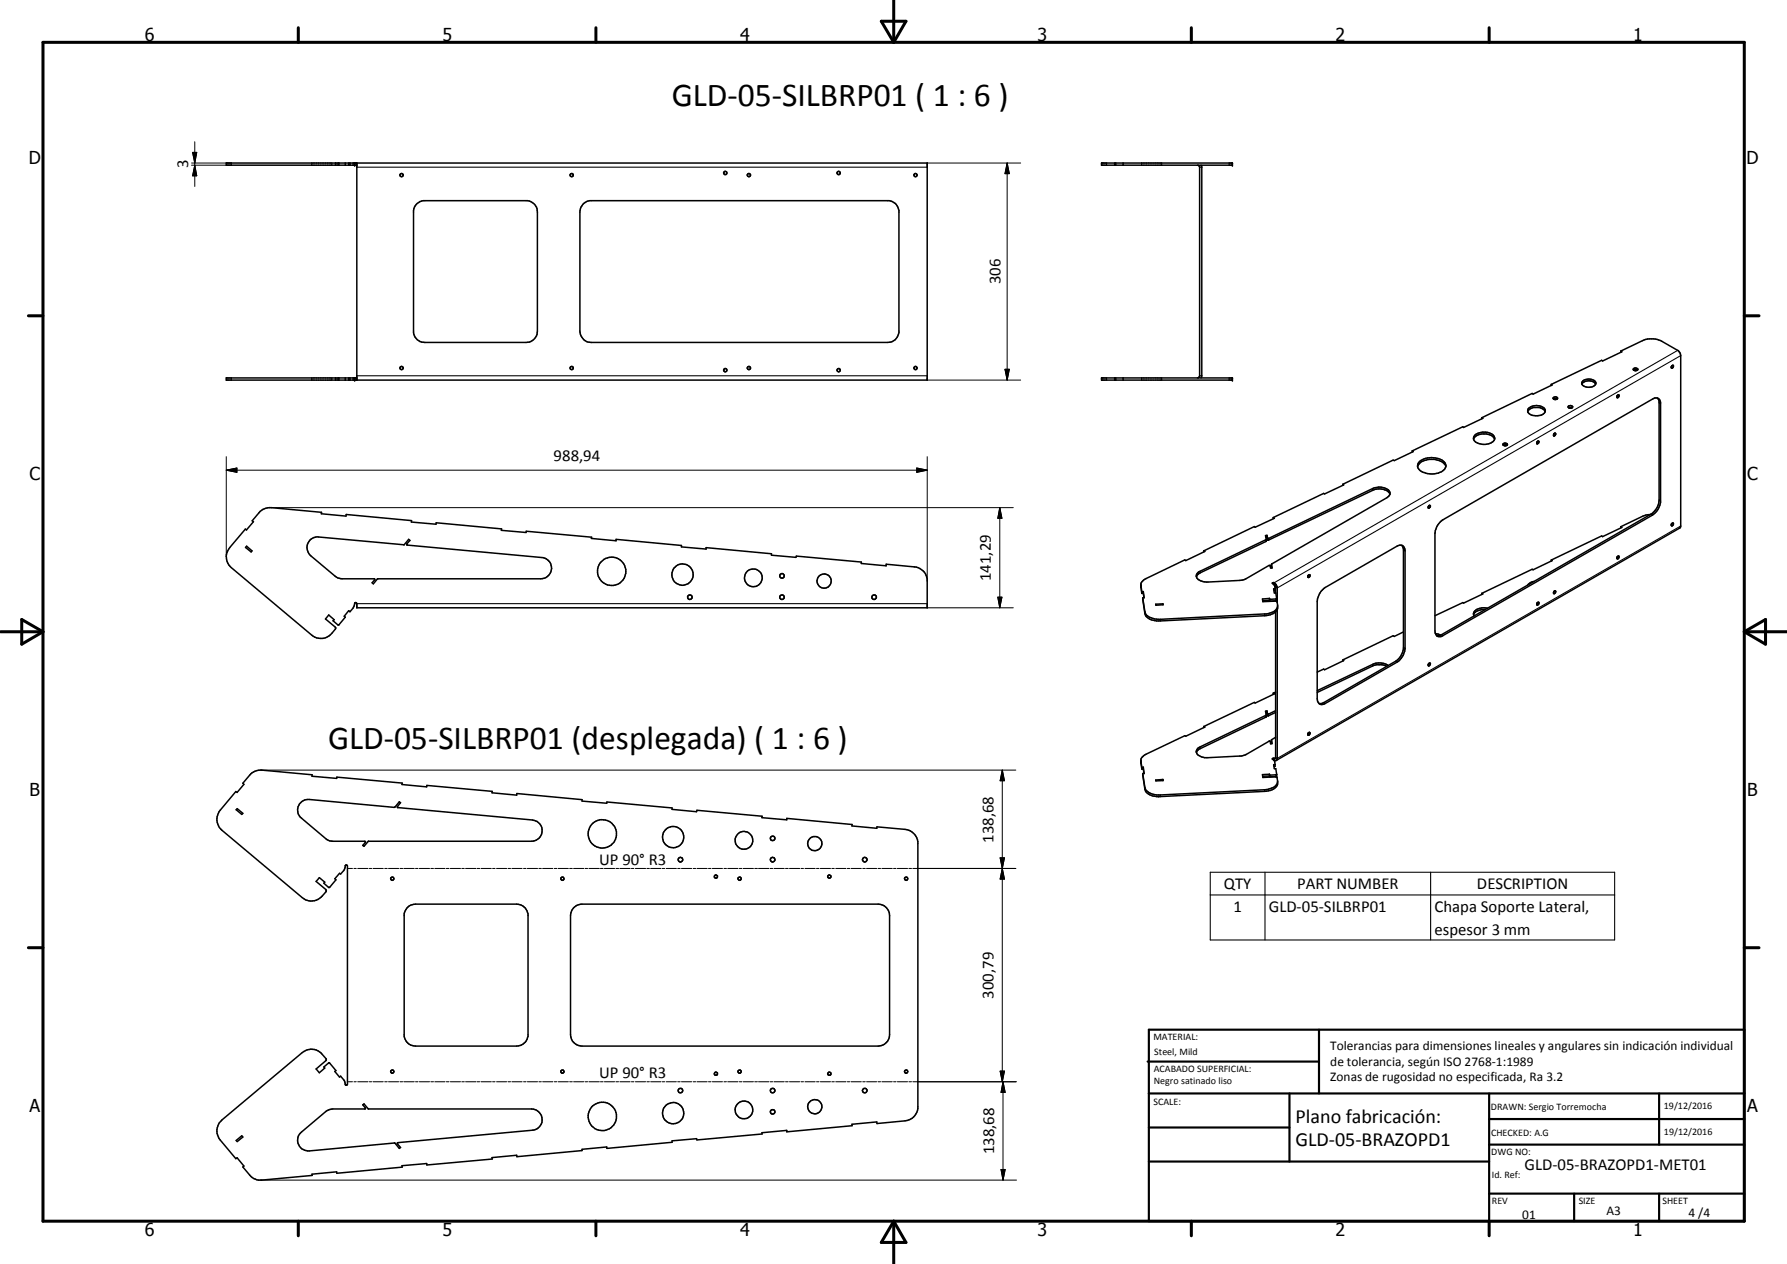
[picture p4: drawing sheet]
<svg xmlns="http://www.w3.org/2000/svg" width="420mm" height="297mm" viewBox="0 0 420 297" stroke-linecap="round" stroke-linejoin="round" font-family="sans-serif">
<g fill="none" stroke="#000" stroke-width=".35">
<path d="M78.9 38.3v.5M81.2 38.3v.5M82 38.3v.5M82.3 38.3v.5M83.9 38.8h-30.7v-.5h164.8v51h-164.8v-.5h30.7M83.9 38.3v51M259 38.3h30.8v.5h-30.8zM262.1 38.3v.5M262.3 38.3v.5M264.1 38.3v.5M281.5 38.8l.3 .1 .3 .4v49l-.1 .3-.5 .2M282.4 38.8l.2 .5v49l-.2 .5"/>
<path d="M97.9 48l.9-.6 .7-.2h24.6a2.72 2.72 0 0 1 2.3 2.6v28a2.65 2.65 0 0 1-2.7 2.7h-23.8a2.62 2.62 0 0 1-2.7-2.3v-28.8l.2-.7zM137 48l.9-.6 .7-.2h70.9a2.66 2.66 0 0 1 1.9 2.2v28.8a2.72 2.72 0 0 1-2.7 2.3h-69.7a2.73 2.73 0 0 1-2.7-2.7v-28l.3-1.1zM78.9 88.8v.5M81.2 88.8v.5M82 88.8v.5M82.3 88.8v.5M259 88.8h30.8v.5h-30.8zM262.1 88.8v.5M262.3 88.8v.5M264.1 88.8v.5M348.4 98.2l.2 .1-4.5 2.2-.2-.2-11.8 5.7M348.4 98.2v.2"/>
<path d="M359.2 96.7a2.56 2.56 0 0 1 3.5-.6l.6 .6M359.3 96.1a2.78 2.78 0 0 1 4 .2v.2a1.8 1.8 0 0 1-2.2 1.2 1.67 1.67 0 0 1-1.9-1.2zM364.7 90.3l.2 .2-4.4 2.1-.3-.1-11.8 5.7M364.7 90.3v.3M365.2 93.5a.54 .54 0 0 1 .6-.2 .54 .54 0 0 1 .4 .4 .56 .56 0 0 1-.6 .2 .56 .56 0 0 1-.4-.4zM365.3 93.8h.8M368.8 95.4l.6-.1 .4 .4-.4 .2h-.3l-.4-.2zM368.8 95.8h.8M371.9 90.3a2.11 2.11 0 0 1 3.3 0M372.2 89.5a2.25 2.25 0 0 1 3 .3 1.18 1.18 0 0 1-1.5 1.2 1.57 1.57 0 0 1-1.8-1zM380.3 93l-.1 .1M380.3 92.9l.2-.1 .2 .2-.2 .3-.3 .2z"/>
<path d="M380.3 92.9v.1M381.1 82.5l5.1-2.4a5.2 5.2 0 0 1 4.5 .1l3.8 2.1a1.52 1.52 0 0 1 .7 1.3v40l-.2 .4-94.9 54.7M381.1 82.5l.2 .2-4.5 2.1-.2-.1-11.9 5.6M381.1 82.5v.3M384 86.7a.63 .63 0 0 1 1.1 .2 .58 .58 0 0 1-.6 .2 .58 .58 0 0 1-.5-.4zM384.1 87h.9M389.7 93.5l.4 .9v23.1a4.1 4.1 0 0 1-1.9 3.3l-49.2 28.3-.6 .3h-.6M393.1 86l-.1 .2M393.4 85.9l-.4 .3M393.4 85.9h.1M393.4 85.9l-.2 .6-.2-.1v-.2M315.8 113.8l.1 .2-4.5 2.1-.2-.1-11.8 5.6"/>
<path d="M315.8 113.8v.2M326.8 116.1a3.2 3.2 0 0 0-4.1-.9l-24.6 11.7M332.1 106l.2 .1-4.5 2.1-.2-.1-11.8 5.7M332.1 106v.2M333.3 109.6a2.64 2.64 0 0 1 2.4-1.6 4.1 4.1 0 0 1 4.2 1.4v.2M333.7 108.6a4.7 4.7 0 0 1 6 .1 1.74 1.74 0 0 1-1.5 2.5 4.5 4.5 0 0 1-4.8-1.1 1.17 1.17 0 0 1 .3-1.5zM335.9 118.9l.2-.2a.31 .31 0 0 1 .1 .5 .31 .31 0 0 1-.4 .1zM346.5 103.2a2.13 2.13 0 0 1 1.9-1.2 2.78 2.78 0 0 1 2.9 1l.1 .2M346.9 102.1a3.4 3.4 0 0 1 4.4 .4 1.34 1.34 0 0 1-1.4 1.8 3.3 3.3 0 0 1-3.4-.9v-.7zM353.4 104.4a.63 .63 0 0 1 1 .1 .58 .58 0 0 1-.5 .3 .58 .58 0 0 1-.5-.4zM353.5 104.6h.8M361.5 103.8l.1-.1a.32 .32 0 0 1 .2 .4 .32 .32 0 0 1-.5 .2z"/>
<path d="M361.8 103.7h.1M365.4 101.9l.2-.1 .2 .2-.4 .5-.2-.2zM58 128.4l1.3 1.1-.3 .2-1.3-1zM61.2 120.2l1-.7 1.6-.2 11.8 1.1v.3l5.8 .6v-.4l15.4 1.4-.1 .4 5.8 .5 .1-.3 15.3 1.4v.3l5.8 .5v-.3l15.4 1.4v.3l5.8 .6v-.4l15.3 1.5v.3l5.8 .5v-.3l15.4 1.4v.4l5.7 .5 .1-.3 15.3 1.4v.3l5.9 .6v-.4l6.6 .6a3.4 3.4 0 0 1 3 2.9v6.7h-134.1v-1.1l-.3-.1-.2 .3a2.85 2.85 0 0 1-1.1 1.9l-.3-.3-1.1 1.3 .3 .2-1.5 1.9h-.3l-1.1-1 .3-.3-1.3-1.1-.8 1 2.3 1.9 .1 .4a4 4 0 0 1-3.6 2.2l-.8-.1-1.2-.6-18.9-15.9a3.3 3.3 0 0 1-.4-4.7l3.7-4.4 .2 .2 1.7-1.9-.3-.2zM72.9 126.9l.9-.6 .7-.1 20.5 1.8 1.1-1.3 .3 .3-.7 .8-.1 .2 .2 .1 31.6 2.9a2.5 2.5 0 0 1 2.3 2.6 2.5 2.5 0 0 1-2.5 2.4h-38.4l-1 1.2-.3-.3 .6-.6-.1-.3h-7.6l-1-.2-6.3-5.2a2.57 2.57 0 0 1-.2-3.7zM268.3 137.6l.2 1.5M268.5 139.4h.3M268.5 139.1v.3M268.8 139l-.3 .1M268.8 139l.2 1.5h-.3M268.8 139.4l.2 1.1M268.8 139v.4"/>
<path d="M283 129.5l.3 .1-4.5 2.1-.2-.1-9.7 4.7a1.45 1.45 0 0 0-.6 1.7l.2 1.4M283 129.5v.2M297.6 126.2h.3M297.7 126.7l-15.8 7.7-.5 .5-.1 .7M297.7 126.7l-.1 .6-15.4 7.3-.7 .5-.2 .5M297.9 125.8l-.4 .1 .2 .8M297.9 125.8l.1 .6 .3 .1 24.4-11.7a3.4 3.4 0 0 1 4 .7 1.17 1.17 0 0 1-.6 1.5l-27.2 15.6M297.9 126.2l.2 .7M297.9 125.8v.4M298.1 126.9h.1M298.9 132.6l.2 .9h-.4v-.5l-.3-.1-6.2 3.4-8.2 .5a2.54 2.54 0 0 1-2.7-1.2M298.9 132.6l.1 .9"/>
<path d="M299.4 121.6l.2 .2-4.5 2.1-.2-.2-11.9 5.8M299.4 121.6v.3M299.5 137.3l.4 .5v1.6M299.8 138.3v.5h-.3M299.8 138.3l-.3 .1 .1 1h.4l.2 1.3M299.8 138.3l-.1-.7-.5-.7a.92 .92 0 0 1 1.1 1.1v3.6M307.5 135.3l.5-.2v.3l-.3 .3-.2-.1zM307.6 135.2l-.1 .2M310.6 139l1-1 16.9-9.6a1.17 1.17 0 0 1 1.3-.2 1.17 1.17 0 0 1 .6 1.3v22.9a4.1 4.1 0 0 1-1.9 3.2l-16.9 9.7a1.17 1.17 0 0 1-1.3 .1 1.17 1.17 0 0 1-.6-1.2v-22.8l.1-.7zM329.6 128.1l.4 .9v23.4a4.2 4.2 0 0 1-1.9 3l-16.8 9.7-.5 .2h-.7M338.8 122.5l49.8-28.7a1.12 1.12 0 0 1 1.1-.2 1.12 1.12 0 0 1 .7 .9v23.6l-.3 1-.8 1.3-.7 .6-49.3 28.4a1.15 1.15 0 0 1-1.4 .1 1.15 1.15 0 0 1-.5-1.2v-22.9l.5-1.7zM348.4 139.4l.2 .2-11.2 5.1"/>
<path d="M348.4 139.4v.3M360.7 136.7l-.9 .2-.6 .6M364.7 131.6l.2 .1-4.4 2.2-.3-.1-11.8 5.6M364.7 131.6v.3M365.4 139l-.1 .4a.39 .39 0 0 0 .4-.1 .39 .39 0 0 0 0-.4h-.2l-.2 .3M380.3 130.9l-.1 .1M380.3 130.8l.3-.1 .1 .2-.4 .5-.2-.3zM381.1 123.8l.2 .2-4.5 2.1-.2-.2-11.9 5.7M381.1 123.8v.2M388.1 120.9l-1.9 .4-5.1 2.5M393.1 123h.3v.4l-.4 .2v-.3M393.1 123l-.1 .3"/>
<path d="M393.1 123l-.1 .2M268.7 140.5l.5 3.7a3.2 3.2 0 0 0 3.6 1.7l24.6-1.2 1.3-.2 1.2-.7M268.7 140.5l.5 3.3a2.7 2.7 0 0 0 2.7 1.7l25.5-1.2a2.65 2.65 0 0 0 3-1.8M271.7 142l1.7-.1 .1 .2-1.7 .1zM298.5 140.6l-1.7 .2 .1 .6 3-.1M298.5 140.6v.2M298.5 141.1v.2M298.5 141.1h-1.6M298.5 140.6v.5M298.5 140.8v.5M299.9 141.3l.4 .1a1.94 1.94 0 0 1-.4 2.4M299.9 143.8v34.3l-.7 .2 .5 .6 .1 .8"/>
<path d="M299.9 141.2v.1M300.2 140.7l-1.7 .1M300.2 140.7l-.1 .5-1.6 .1M300.3 143.3v35.1l-.3 .3-.5-.1M315.8 155.1l.1 .1-4.5 2.2-.2-.2-1.5 .7M315.8 155.1v.2M326 156.6l-.8-.3a3.7 3.7 0 0 0-2.5 .2l-13 6.2M326.4 156.4a3.9 3.9 0 0 0-3.7-.3l-13 6.2M330 148.5l-2.2 1.1-.2-.2-11.8 5.7M335.9 156.1l-.1 .1M335.9 156h.1M336 155.8l.3 .2-.4 .5-.1-.2z"/>
<path d="M337.5 148.9l1.2 .4M337.8 149.4h.3M349.2 143.3a2.56 2.56 0 0 0-2.7 1.2M349.8 142.9a2.8 2.8 0 0 0-3.4 1.2l.2 .7M361.5 141.6l-.2 .3M361.6 141.6l.2-.1 .1 .2-.3 .4-.2 .1-.1-.2zM268.3 178.9l.2 1.4M283 170.7l.3 .2-4.5 2.1-.2-.1-9.7 4.7a1.55 1.55 0 0 0-.6 1.7l.2 1.4M283 170.7v.3M297.6 167.5h.3M297.7 168.1l-.1 .4-15.7 7.6-.6 .7M297.9 167.1h-.4l.1 1-15.4 7.4a1.13 1.13 0 0 0-.9 1.2 1.13 1.13 0 0 0 1 1.1l.9 .3h.8l7.8-.4 1.2-.4 5.4-3.1h.3v.6h.4l-.2-.9"/>
<path d="M297.9 167.1v.4M298.9 173.9l.1 .9M299.4 162.9l.2 .2-4.5 2.1-.2-.1-11.9 5.6M299.4 162.9v.3M299.8 179.7h-.3l.1 .9h.4l.2 1.4M299.8 179.7v.4h-.3M299.9 167l-1.6 .8-.3-.1-.1-.6M299.9 167.4l-1.7 .8-.2-.1-.1-.6M299.9 173.3l-1 .6M299.9 162.6l-.5 .3M307.5 172.3l.4-.2 .1 .1-.2 .6-.3-.1zM307.6 172.2l-.1 .3"/>
<path d="M55.5 190.3l.3-.3 1.3 1.1-.3 .3zM59 181.9l1-.7 1.5-.2 11.9 1.1v.3l5.8 .5v-.3l15.4 1.4-.1 .4 5.8 .5 .1-.3 15.3 1.4v.3l5.8 .6v-.4l15.4 1.4v.4l5.8 .5v-.3l15.3 1.4v.3l5.8 .6 .1-.4 15.3 1.4-.1 .4 5.9 .5v-.4l15.4 1.5-.1 .3 5.9 .5v-.3l6.6 .6a3.4 3.4 0 0 1 3 2.9v62.7a3.3 3.3 0 0 1-3 2.9l-6.6 .6v-.3l-5.9 .5 .1 .3-15.4 1.5v-.4l-5.9 .6 .1 .3-15.3 1.4-.1-.3-5.8 .5v.3l-15.3 1.5v-.4l-5.8 .6v.3l-15.4 1.4v-.3l-5.8 .5v.4l-15.3 1.4-.1-.4-5.8 .5 .1 .4-15.4 1.4v-.3l-5.8 .5v.3l-11.9 1.1-1.1-.1-1.4-.8-1.9-2.2 .3-.2-1.7-1.9-.3 .2-3.6-4.4a3.3 3.3 0 0 1 .4-4.7l18.9-15.8a3.3 3.3 0 0 1 4.4 0l1.2 1.6-2.4 2.2 .8 .9 1.3-1.1-.3-.3 1.2-1 1.7 1.9-.3 .2 1.1 1.3 .3-.2a2.51 2.51 0 0 1 1.1 1.9l.2 .2 .3-.2v-51.3l-.2-.2-.3 .2a2.51 2.51 0 0 1-1.1 1.9l-.3-.2-1.1 1.3 .3 .3-1.7 1.8-1.2-1 .3-.3-1.3-1.1-.8 .9 2.4 2.2a3.8 3.8 0 0 1-4.5 2.3l-1.1-.7-18.9-15.8a3.3 3.3 0 0 1-.4-4.7l3.6-4.4 .3 .2 1.7-1.9-.3-.2zM70.4 188.9l1.2-.9 1.1-.1 20 1.8 1.2-1.3 .3 .2-.7 .9v.3l31.7 2.9a2.5 2.5 0 0 1 2.3 2.6 2.5 2.5 0 0 1-2.5 2.4h-38.4l-1 1.2-.3-.2 .6-.7v-.2l-.1-.1h-7.6l-1-.2-6.3-5.2a2.43 2.43 0 0 1-.5-3.4zM93.5 189.8h.1M268.5 180.7h.3M268.5 180.3v.4M268.7 181.8l.5 3.7a3.2 3.2 0 0 0 3.6 1.7l24.6-1.2a3.1 3.1 0 0 0 3-1.7l-.1-1.6-.3-.2-3.1 .2-.1-.7 1.7-.1M268.7 181.8l.5 3.3a2.91 2.91 0 0 0 2.7 1.7l25.5-1.2a3.1 3.1 0 0 0 2.9-1.6l.1-.2M268.8 180.3h-.3M268.8 180.3l.2 1.5h-.3M268.8 180.7l.2 1.1M268.8 180.3v.4"/>
<path d="M271.7 183.3l1.7-.1 .1 .2-1.7 .1zM298.5 181.9v.3M298.5 182.4v.1M298.5 182.4h-1.6M298.5 181.9v.5M298.5 182.2v.3M300.2 182l-1.7 .2M300.2 182v.4l-.2 .1h-1.5M95.7 213.4l.9-.7 1.1-.2h23.8a2.72 2.72 0 0 1 2.7 2.3v28.7a2.72 2.72 0 0 1-2.7 2.3h-23.8a2.72 2.72 0 0 1-2.7-2.3v-28.7zM134.8 213.4l.9-.7 1.1-.2h69.7a2.73 2.73 0 0 1 2.7 2.6v28.1a2.73 2.73 0 0 1-2.7 2.6h-69.7a2.73 2.73 0 0 1-2.7-2.6v-28.1l.3-1.1zM168.1 205.7l.2-.1 .4 .2-.1 .4-.3 .2-.2-.2zM194.7 205.7h.4l.3 .1v.3a.38 .38 0 0 1-.6 .2 .38 .38 0 0 1-.1-.6z"/>
<path d="M168.1 252.1l.3-.1 .3 .1-.1 .5h-.5zM194.8 252l.6 .1-.1 .5h-.6l-.1-.3zM55.5 268l1.3-1.1 .3 .3-1.3 1.1zM70.6 266.3l6.3-5.3 1.3-.4h7.6l.1-.3-.6-.7 .3-.2 1 1.2h38.4a2.5 2.5 0 0 1 2.5 2.4 2.5 2.5 0 0 1-2.3 2.6l-31.7 2.9v.3l.7 .9-.3 .2-1.1-1.3-20.1 1.9a2.51 2.51 0 0 1-2.4-1.4 2.51 2.51 0 0 1 .3-2.8zM92.7 268.6h.1"/>
<circle cx="94.4" cy="41.1" r=".38"/>
<circle cx="134.4" cy="41.2" r=".38"/>
<circle cx="170.5" cy="40.6" r=".38"/>
<circle cx="176.1" cy="41.1" r=".38"/>
<circle cx="197.2" cy="40.7" r=".39"/>
<circle cx="215.3" cy="41.2" r=".37"/>
<circle cx="94.4" cy="86.5" r=".38"/>
<circle cx="134.4" cy="86.5" r=".38"/>
<circle cx="170.5" cy="87" r=".4"/>
<circle cx="176.1" cy="86.5" r=".38"/>
<circle cx="197.2" cy="87" r=".39"/>
<circle cx="215.3" cy="86.5" r=".37"/>
<circle cx="143.8" cy="134.3" r="3.3"/>
<circle cx="160.5" cy="135" r="2.52"/>
<circle cx="177.1" cy="135.8" r="2.1"/>
<circle cx="183.9" cy="135.3" r=".53"/>
<circle cx="193.8" cy="136.5" r="1.66"/>
<circle cx="162.2" cy="140.3" r=".53"/>
<circle cx="183.9" cy="140.3" r=".52"/>
<circle cx="205.5" cy="140.3" r=".53"/>
<circle cx="141.6" cy="195.9" r="3.3"/>
<circle cx="158.3" cy="196.7" r="2.5"/>
<circle cx="174.9" cy="197.5" r="2.09"/>
<circle cx="181.7" cy="197" r=".53"/>
<circle cx="191.6" cy="198.2" r="1.67"/>
<circle cx="92.2" cy="206.5" r=".38"/>
<circle cx="132.2" cy="206.5" r=".37"/>
<circle cx="160" cy="202" r=".54"/>
<circle cx="173.9" cy="206.5" r=".37"/>
<circle cx="181.7" cy="202" r=".54"/>
<circle cx="203.3" cy="202" r=".54"/>
<circle cx="213.1" cy="206.5" r=".37"/>
<circle cx="92.2" cy="251.8" r=".39"/>
<circle cx="132.2" cy="251.8" r=".37"/>
<circle cx="160" cy="256.3" r=".53"/>
<circle cx="173.9" cy="251.8" r=".37"/>
<circle cx="181.7" cy="256.3" r=".53"/>
<circle cx="203.3" cy="256.3" r=".54"/>
<circle cx="213.1" cy="251.8" r=".37"/>
<circle cx="141.6" cy="262.4" r="3.3"/>
<circle cx="158.3" cy="261.6" r="2.51"/>
<circle cx="174.9" cy="260.8" r="2.07"/>
<circle cx="181.7" cy="261.3" r=".53"/>
<circle cx="191.6" cy="260.1" r="1.67"/>
</g>
<g fill="none" stroke="#000" stroke-width=".25">
<path d="M54.4 38.3v.5M73.3 38.3v.5M78 38.3v.5M78.9 38.3v.5M79.4 38.3v.5M79.7 38.3v.5M83 38.3v.5M83.4 38.3v.5M83.9 39.3h134.1M260.2 38.3v.5M268.4 38.3v.5M273.1 38.3v.5"/>
<path d="M282.1 39.3h.5M289 38.3v.5M54.4 88.8v.5M73.3 88.8v.5M78 88.8v.5M78.9 88.8v.5M79.4 88.8v.5M79.7 88.8v.5M83 88.8v.5M83.4 88.8v.5M83.9 88.3h134.1M260.2 88.8v.5"/>
<path d="M268.4 88.8v.5M273.1 88.8v.5M282.1 88.3h.5M289 88.8v.5M390.1 94.7l.3 .2M394.5 82.3l-94.9 54.6v.4M395.2 83.6l-94.9 54.6-.4-.2M322.7 114.8v.4M390.1 117.5l.3 .2M268.3 137.6v.4M282.2 134.2v.4M297.6 126.8v.5"/>
<path d="M298 126.4v.5M298.3 126.5v.4M298.9 132.6v.4M330 129.2l.4 .3M388.2 120.8l.4 .2M395.2 123.6l-94.9 54.6-.4-.1-.3 .1v.4M83.9 141.9h134.1M269.2 143.8v.4M272.8 145.5v.4M297.4 144.3v.4M300 140.8v.4M322.7 156.1v.4"/>
<path d="M328.1 155.4l.4 .2M330 152.1l.4 .3M339 149.1l.3 .3M268.3 178.9v.4M282.2 175.5v.4M297.6 168.1v.4M298 167.7v.4M298.3 167.8v.4M298.9 173.9v.4M311.3 165.1l.3 .2M269.2 185.1v.4M272.8 186.8v.4"/>
<path d="M297.4 185.6v.4M300 182.1v.4M284.6 205h95v15.9h-95zM284.6 210.3h95M297.4 205v15.9M336.4 205v15.9"/>
</g>
<g fill="#000">
<circle cx="83.4" cy="38.3" r=".18"/>
<circle cx="83.4" cy="38.8" r=".18"/>
<circle cx="289.8" cy="38.8" r=".18"/>
<circle cx="289.8" cy="38.3" r=".18"/>
<circle cx="83.4" cy="89.3" r=".18"/>
<circle cx="83.4" cy="88.8" r=".18"/>
<circle cx="289.8" cy="89.3" r=".18"/>
<circle cx="289.8" cy="88.8" r=".18"/>
<circle cx="298.9" cy="133" r=".18"/>
<circle cx="298.9" cy="174.3" r=".18"/>
</g>
<g fill="none" stroke="#000" stroke-width=".24">
<path d="M45 38.3h9.4M45 38.8h9.4M45.3 35.8h1l-.5 2.5zM45.8 38.8l.5 2.5h-1zM45.8 33.3v10.5M218 38.3h22M236.8 38.3l.5 2.5h-1zM236.8 38.3v51M218 89.3h22M236.3 86.8h1l-.5 2.5zM53.2 110.5l2.5-.5v1zM53.2 110.5h164.8"/>
<path d="M53.2 107.3v23.6M63.4 119.3h174.8M215.5 110l2.5 .5-2.5 .5zM218 107.3v29.2M235.1 119.3l.5 2.5h-1zM235.1 119.3v23.5M218 142.8h20.2M234.6 140.3h1l-.5 2.5zM61.2 181h177.6M235.7 181l.5 2.5h-1zM235.7 181v73.2M81.7 204.1h1.2"/>
<path d="M83.2 204.1h.6M84.1 204.1h2.4M86.8 204.1h.6M87.7 204.1h2.4M90.5 204.1h.5M91.3 204.1h2.5M94.1 204.1h.6M94.9 204.1h2.5M97.7 204.1h.6M98.6 204.1h2.4M101.3 204.1h.6M102.2 204.1h2.4"/>
<path d="M104.9 204.1h.7M105.9 204.1h2.4M108.6 204.1h.6M109.5 204.1h2.4M112.2 204.1h.6M113.1 204.1h2.4M115.8 204.1h.6M116.7 204.1h2.5M119.5 204.1h.5M120.3 204.1h2.5M123.1 204.1h.6M124 204.1h2.4"/>
<path d="M126.7 204.1h.6M127.6 204.1h2.4M130.3 204.1h.6M131.2 204.1h2.4M133.9 204.1h.7M134.9 204.1h2.4M137.6 204.1h.6M138.5 204.1h2.4M141.2 204.1h.6M142.1 204.1h2.4M144.8 204.1h.6M145.7 204.1h2.5"/>
<path d="M148.5 204.1h.5M149.4 204.1h2.4M152.1 204.1h.6M153 204.1h2.4M155.7 204.1h.6M156.6 204.1h2.4M159.3 204.1h.6M160.2 204.1h2.4M163 204.1h.6M163.9 204.1h2.4M166.6 204.1h.6M167.5 204.1h2.4"/>
<path d="M170.2 204.1h.6M171.1 204.1h2.4M173.8 204.1h.6M174.7 204.1h2.5M177.4 204.1h.7M178.3 204.1h2.5M181.1 204.1h.6M182 204.1h2.4M184.7 204.1h.6M185.6 204.1h2.4M188.3 204.1h.6M189.3 204.1h2.4"/>
<path d="M192 204.1h.6M192.9 204.1h2.4M195.6 204.1h.6M196.5 204.1h2.4M199.2 204.1h.6M200.1 204.1h2.4M202.8 204.1h.6M203.7 204.1h2.5M206.4 204.1h.6M207.3 204.1h2.5M210.1 204.1h.6M211 204.1h2.4"/>
<path d="M213.7 204.1h.6M214.6 204.1h24.2M235.2 201.6h1l-.5 2.5zM235.2 201.6l1 5h-1l1-5zM235.7 204.1l.5 2.5h-1zM81.7 254.2h1.2M83.2 254.2h.6M84.1 254.2h2.4M86.8 254.2h.6M87.7 254.2h2.4M90.5 254.2h.5M91.3 254.2h2.5"/>
<path d="M94.1 254.2h.6M94.9 254.2h2.5M97.7 254.2h.6M98.6 254.2h2.4M101.3 254.2h.6M102.2 254.2h2.4M104.9 254.2h.7M105.9 254.2h2.4M108.6 254.2h.6M109.5 254.2h2.4M112.2 254.2h.6M113.1 254.2h2.4"/>
<path d="M115.8 254.2h.6M116.7 254.2h2.5M119.5 254.2h.5M120.3 254.2h2.5M123.1 254.2h.6M124 254.2h2.4M126.7 254.2h.6M127.6 254.2h2.4M130.3 254.2h.6M131.2 254.2h2.4M133.9 254.2h.7M134.9 254.2h2.4"/>
<path d="M137.6 254.2h.6M138.5 254.2h2.4M141.2 254.2h.6M142.1 254.2h2.4M144.8 254.2h.6M145.7 254.2h2.5M148.5 254.2h.5M149.4 254.2h2.4M152.1 254.2h.6M153 254.2h2.4M155.7 254.2h.6M156.6 254.2h2.4"/>
<path d="M159.3 254.2h.6M160.2 254.2h2.4M163 254.2h.6M163.9 254.2h2.4M166.6 254.2h.6M167.5 254.2h2.4M170.2 254.2h.6M171.1 254.2h2.4M173.8 254.2h.6M174.7 254.2h2.5M177.4 254.2h.7M178.3 254.2h2.5"/>
<path d="M181.1 254.2h.6M182 254.2h2.4M184.7 254.2h.6M185.6 254.2h2.4M188.3 254.2h.6M189.3 254.2h2.4M192 254.2h.6M192.9 254.2h2.4M195.6 254.2h.6M196.5 254.2h2.4M199.2 254.2h.6M200.1 254.2h2.4"/>
<path d="M202.8 254.2h.6M203.7 254.2h2.5M206.4 254.2h.6M207.3 254.2h2.5M210.1 254.2h.6M211 254.2h2.4M213.7 254.2h.6M214.6 254.2h24.4M235.2 251.7h1l-.5 2.5zM235.8 254.2l.5 2.5h-.9zM235.8 254.2v23.1M61.2 277.3h177.8"/>
<path d="M235.4 274.8h.9l-.5 2.5z"/>
</g>
<g fill="none" stroke="#000" stroke-width=".71">
<path d="M10.1 9.9h400v277.1h-400zM70.1 6.5v3.4M140.1 6.5v3.4M207.2 5h5.8l-2.9 4.9zM210.1 0v9.9M280.1 6.5v3.4M350.1 6.5v3.4M6.7 74.2h3.4M410.1 74.2h3.5M.1 148.5h10M5.1 145.6l5 2.9-5 2.9zM410.1 148.5h10"/>
<path d="M410.1 148.5l5-2.9v5.8zM6.7 222.7h3.4M410.1 222.7h3.5M70.1 287v3.4M140.1 287v3.4M210.1 287v10M210.1 287l2.9 5h-5.8zM280.1 287v3.4M350.1 287v3.4"/>
</g>
<g fill="none" stroke="#000" stroke-width=".51">
<path d="M269.8 249.5h40.3M270.1 242h140v45h-140zM270.1 257h140M303.2 257v16M310.1 242v15M350.1 257v30M390.1 257v12M270.1 265h33.1M270.1 273h80M350.1 269h60M350.1 263h60M350.1 280.5h60"/>
<path d="M370.1 280.5v6.5M390.1 280.5v6.5"/>
</g>
<g fill="#000">
<path d="M45.3 35.8h1l-.5 2.5zM45.8 38.8l.5 2.5h-1zM236.8 38.3l.5 2.5h-1zM236.3 86.8h1l-.5 2.5zM53.2 110.5l2.5-.5v1zM215.5 110l2.5 .5-2.5 .5zM235.1 119.3l.5 2.5h-1zM234.6 140.3h1l-.5 2.5zM235.7 181l.5 2.5h-1zM235.2 201.6h1l-.5 2.5zM235.7 204.1l.5 2.5h-1zM235.2 251.7h1l-.5 2.5z"/>
<path d="M235.8 254.2l.5 2.5h-.9zM235.4 274.8h.9l-.5 2.5z"/>
</g>
<g font-size="7.9">
<text x="157.9" y="24.8">GLD-05-SILBRP01 ( 1 : 6 )</text>
<text x="77.1" y="175.9">GLD-05-SILBRP01 (desplegada) ( 1 : 6 )</text>
</g>
<g font-size="4.7">
<text x="304.6" y="263.9">Plano fabricación:</text>
<text x="304.6" y="269.3">GLD-05-BRAZOPD1</text>
</g>
<g font-size="4.2">
<text x="34" y="9.6">6</text>
<text x="104" y="9.6">5</text>
<text x="174" y="9.6">4</text>
<text x="244" y="9.6">3</text>
<text x="314" y="9.6">2</text>
<text x="384" y="9.6">1</text>
<text x="6.8" y="38.7">D</text>
<text x="410.6" y="38.7">D</text>
<text x="7" y="112.9">C</text>
<text x="410.8" y="112.9">C</text>
<text x="7" y="187.1">B</text>
<text x="410.8" y="187.1">B</text>
<text x="7" y="261.4">A</text>
<text x="410.8" y="261.4">A</text>
<text x="34" y="290.4">6</text>
<text x="104" y="290.4">5</text>
<text x="174" y="290.4">4</text>
<text x="244" y="290.4">3</text>
<text x="314" y="290.4">2</text>
<text x="384" y="290.4">1</text>
</g>
<g font-size="3.9">
<text x="44.3" y="39.6" transform="rotate(-90 44.3 39.6)">3</text>
<text x="235.2" y="66.8" transform="rotate(-90 235.2 66.8)">306</text>
<text x="130.2" y="108.4">988,94</text>
<text x="233" y="136.6" transform="rotate(-90 233 136.6)">141,29</text>
<text x="140.9" y="203.3">UP 90° R3</text>
<text x="233.6" y="198" transform="rotate(-90 233.6 198)">138,68</text>
<text x="287.7" y="208.9">QTY</text>
<text x="305" y="208.9">PART NUMBER</text>
<text x="347.2" y="208.9">DESCRIPTION</text>
<text x="290" y="214.2">1</text>
<text x="298.3" y="214.2">GLD-05-SILBRP01</text>
<text x="337.3" y="214.3">Chapa Soporte Lateral,</text>
<text x="337.3" y="219.6">espesor 3 mm</text>
<text x="233.6" y="234.7" transform="rotate(-90 233.6 234.7)">300,79</text>
<text x="140.9" y="253.4">UP 90° R3</text>
<text x="233.8" y="271.3" transform="rotate(-90 233.8 271.3)">138,68</text>
<text x="358.5" y="275">GLD-05-BRAZOPD1-MET01</text>
</g>
<g font-size="3.1">
<text x="312.7" y="246.8">Tolerancias para dimensiones lineales y angulares sin indicación individual</text>
<text x="312.7" y="250.4">de tolerancia, según ISO 2768-1:1989</text>
<text x="312.7" y="254">Zonas de rugosidad no especificada, Ra 3.2</text>
<text x="357.9" y="286.4">01</text>
<text x="377.7" y="285.6">A3</text>
<text x="397" y="285.9">4 /4</text>
</g>
<g font-size="2.4">
<text x="271.2" y="244.4">MATERIAL:</text>
<text x="271.3" y="252">ACABADO SUPERFICIAL:</text>
<text x="271.4" y="247.9">Steel, Mild</text>
<text x="271.3" y="254.6">Negro satinado liso</text>
<text x="271.2" y="259.7">SCALE:</text>
<text x="350.6" y="260.8">DRAWN: Sergio Torremocha</text>
<text x="391.2" y="260.6">19/12/2016</text>
<text x="350.6" y="267">CHECKED: A.G</text>
<text x="391.2" y="266.7">19/12/2016</text>
<text x="350.6" y="271.4">DWG NO:</text>
<text x="350.8" y="276.9">Id. Ref:</text>
<text x="350.8" y="282.8">REV</text>
<text x="371.2" y="282.9">SIZE</text>
<text x="390.9" y="282.9">SHEET</text>
</g>
</svg>
